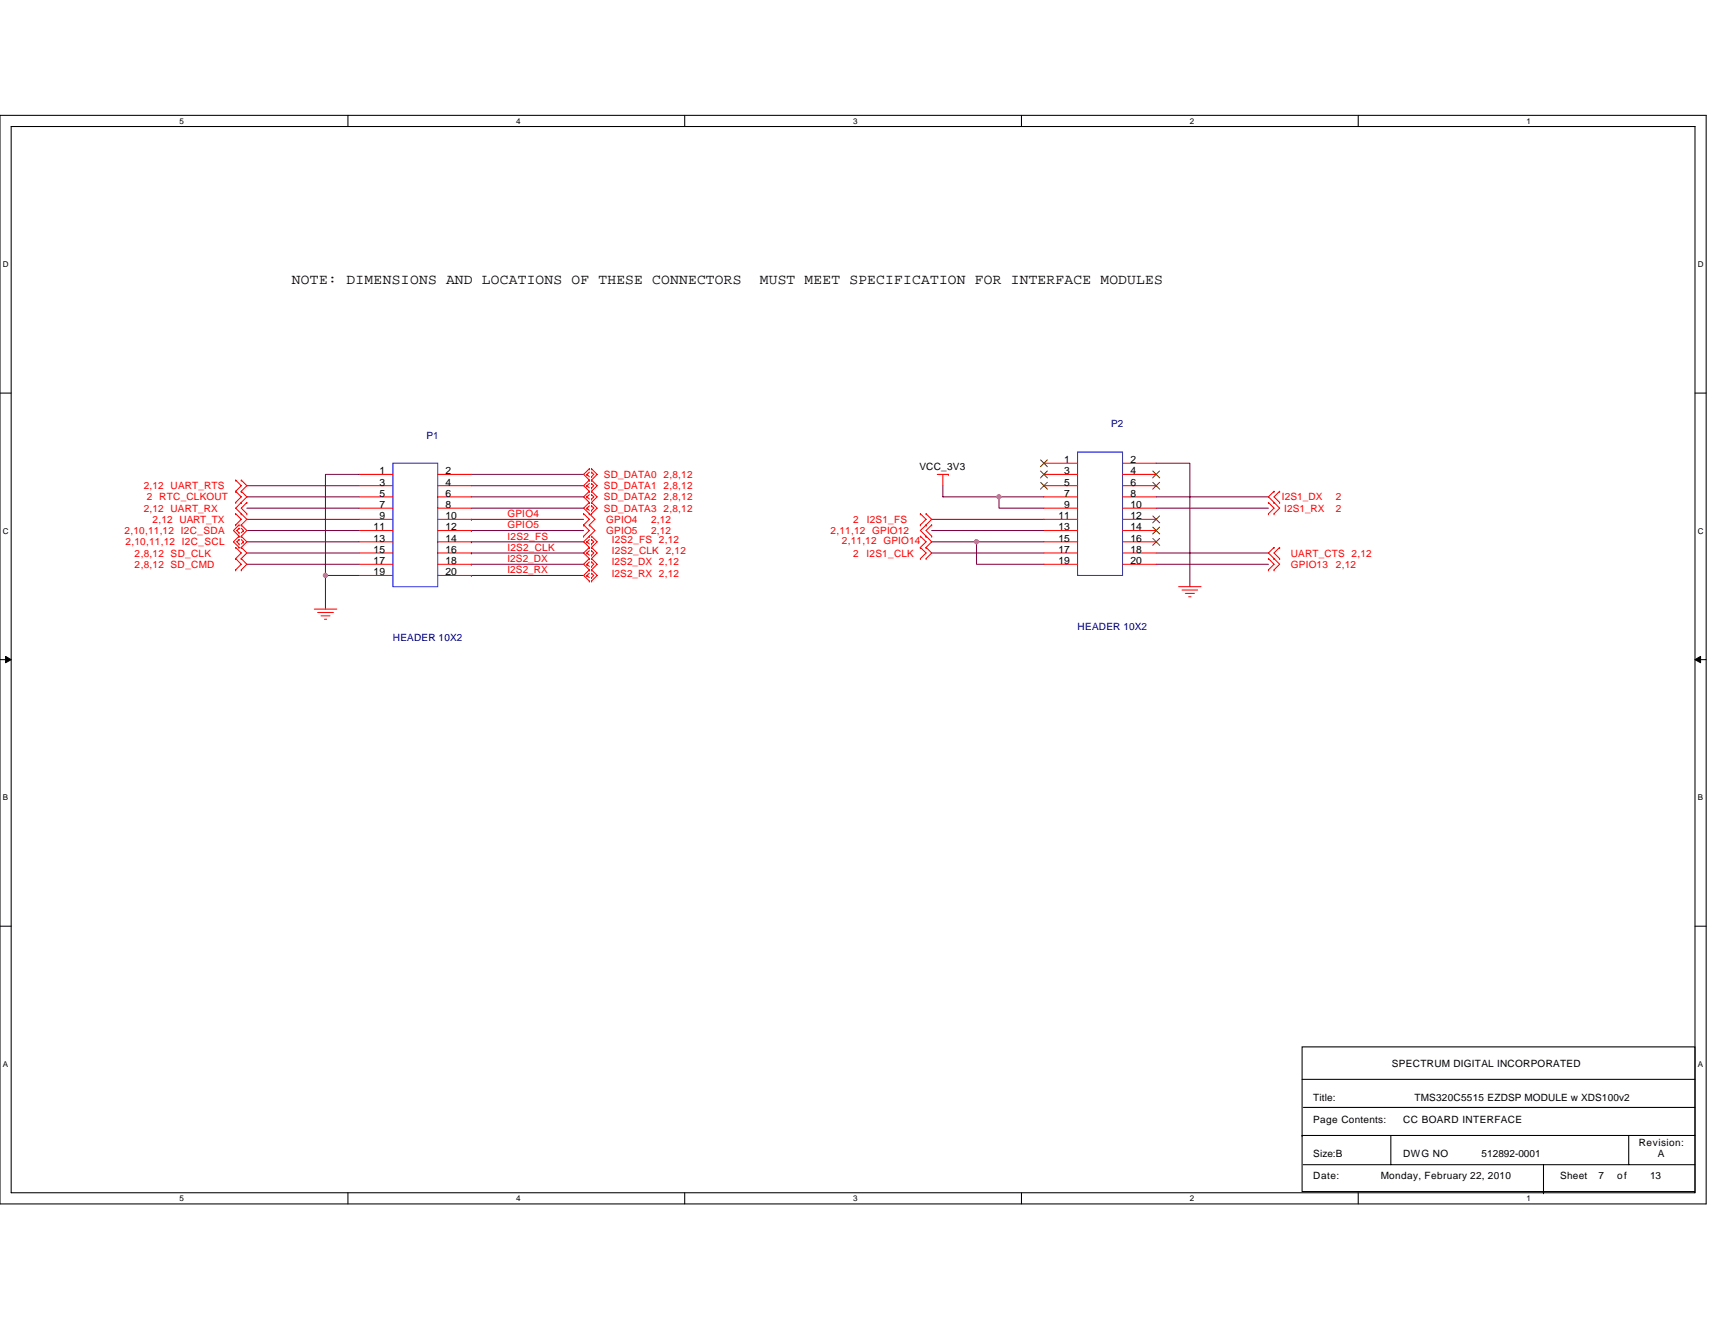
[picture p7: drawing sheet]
<svg xmlns="http://www.w3.org/2000/svg" width="279mm" height="216mm" viewBox="0 0 279 216" stroke-linecap="round" stroke-linejoin="round" font-family="sans-serif">
<path d="M0 18.8h278v177.4h-278zM1.8 20.6h274.3v173.8h-274.3z" fill="none" stroke="#000" stroke-width=".17"/>
<g fill="#fff">
<path d="M29.3 19h.7v1.4h-.7z"/>
<path d="M29.3 194.5h.7v1.5h-.7z"/>
</g>
<path d="M56.7 18.8v1.8M56.7 194.4v1.8" fill="none" stroke="#000" stroke-width=".17"/>
<g fill="#fff">
<path d="M84.1 19h.7v1.4h-.7z"/>
<path d="M84.1 194.5h.7v1.5h-.7z"/>
</g>
<path d="M111.5 18.8v1.8M111.5 194.4v1.8" fill="none" stroke="#000" stroke-width=".17"/>
<g fill="#fff">
<path d="M139 19h.7v1.4h-.7z"/>
<path d="M139 194.5h.7v1.5h-.7z"/>
</g>
<path d="M166.4 18.8v1.8M166.4 194.4v1.8" fill="none" stroke="#000" stroke-width=".17"/>
<g fill="#fff">
<path d="M193.8 19h.8v1.4h-.8z"/>
<path d="M193.8 194.5h.8v1.5h-.8z"/>
</g>
<path d="M221.3 18.8v1.8M221.3 194.4v1.8" fill="none" stroke="#000" stroke-width=".17"/>
<g fill="#fff">
<path d="M248.7 19h.7v1.4h-.7z"/>
<path d="M248.7 194.5h.7v1.5h-.7z"/>
<path d="M.5 42.3h.9v1.5h-.9z"/>
<path d="M276.6 42.3h1v1.5h-1z"/>
<path d="M.5 85.8h.9v1.4h-.9z"/>
<path d="M276.6 85.8h1v1.4h-1z"/>
</g>
<path d="M0 64.1h1.8M276.1 64.1h1.9" fill="none" stroke="#000" stroke-width=".17"/>
<g fill="#fff">
<path d="M.5 129.2h.8v1.5h-.8z"/>
<path d="M276.6 129.2h.9v1.5h-.9z"/>
</g>
<path d="M0 107.5h1.8M276.1 107.5h1.9" fill="none" stroke="#000" stroke-width=".17"/>
<path d="M.9 107l.9 .5-.9 .5zM276.1 107.5l1-.5v1z" fill="#000" stroke="#000" stroke-width=".16"/>
<g fill="#fff">
<path d="M.5 172.6h.8v1.5h-.8z"/>
<path d="M276.6 172.6h.9v1.5h-.9z"/>
</g>
<path d="M0 150.9h1.8M276.1 150.9h1.9M212.1 170.6h64v23.6h-64zM212.1 175.9h64M212.1 185h.1M212.1 185h64M212.3 189.8h63.8M212.3 180.4h63.8M226.6 185v4.8M251.5 194.4h.1M251.5 189.8v4.6M265.3 185v4.8" fill="none" stroke="#000" stroke-width=".17"/>
<g fill="none" stroke="#800040" stroke-width=".17">
<path d="M40.2 79.1h18.3M58.5 77.3h-5.5v16.5M76.8 79.1h18.3M76.8 77.3h18.3M153.6 79.1v1.9h9.2v1.8h7.3M188.4 75.5h5.4v20.1M40.2 86.4h18.3M40.2 88.3h18.3M40.2 82.8h18.3M40.2 84.6h18.3M40.2 90.1h18.3M40.2 91.9h18.3"/>
<path d="M40.2 81h18.3M53 93.8h5.5M53 93.8v5.5M76.8 84.6h.1M76.8 86.4h.1M76.8 82.8h18.3M76.8 81h18.3M76.8 90.1h.1M76.8 88.3h.1M76.8 93.8h.1M76.8 91.9h.1M76.8 84.6h18.3"/>
<path d="M76.8 86.4h18.3M76.8 90.1h18.3M76.8 88.3h18.3M76.8 93.8h18.3M76.8 91.9h18.3M151.8 86.4h18.3M151.8 90.1h18.3M151.8 84.6h18.3M151.8 88.3h7.3v3.6h11M159.1 88.3h11M162.8 81h7.3M188.4 91.9h18.3"/>
<path d="M188.4 82.8h18.3M188.4 81h18.3M188.4 90.1h18.3"/>
</g>
<g fill="none" stroke="#f00" stroke-width=".17">
<path d="M38.4 78.2h.1M38.4 78.2l.9 .9-.9 1M39.3 78.2h.1M39.3 78.2l.9 .9-.9 1M58.5 77.3h5.5M58.5 79.1h5.5M71.3 77.3h5.5M71.3 79.1h5.5M95.6 79.1h.1M95.6 77.3h.1M95.6 79.1l.4 .4M95.6 77.3l.4 .4"/>
<path d="M96 78.2h.1M96 76.4h.1M96 78.2l-.9 .9 .9 1M96 78.8l-.4 .3M96 76.4l-.9 .9 .9 .9M96 76.9l-.4 .4M96.4 78.2h.1M96.4 78.8h.1M96.4 79.5h.1M96.4 76.4h.1M96.4 76.9h.1M96.4 77.7h.1"/>
<path d="M96.4 78.2l.9 .9-.9 1M96.4 78.8l.3 .3-.3 .4M96.4 76.4l.9 .9-.9 .9M96.4 76.9l.3 .4-.3 .4M152.7 77.3h1.8M153.6 77.3v1.8M154.5 77.3h.1M170.1 77.3h5.5M170.1 79.1h5.5M170.1 75.5h5.5M182.9 77.3h5.5M182.9 79.1h5.5"/>
<path d="M182.9 75.5h5.5M38.4 80.1h.1M38.4 83.7h.1M38.4 85.5h.1M38.4 89.2h.1M38.4 91h.1M38.4 92.9h.1M38.4 81.9h.1M38.4 83.7l.9 .9-.9 .9M38.4 89.2l.9 .9-.9 .9M38.4 91l.9 .9-.9 1M38.4 80.1l.9 .9-.9 .9"/>
<path d="M38.9 85.5h.1M38.9 87.4h.1M38.9 86.1h.1M38.9 86.8h.1M38.9 89.2h.1M38.9 87.9h.1M38.9 88.6h.1M38.9 85.5l-.9 .9 .9 1M38.9 86.1l-.3 .3 .3 .4M38.9 87.4l-.9 .9 .9 .9M38.9 87.9l-.3 .4 .3 .3M39.3 85.5h.1"/>
<path d="M39.3 87.4h.1M39.3 89.2h.1M39.3 81.9h.1M39.3 83.7h.1M39.3 80.1h.1M39.3 91h.1M39.3 92.9h.1M39.3 85.5l.9 .9-.9 1M39.3 86.1l.4 .3M39.3 87.4l.9 .9-.9 .9M39.3 87.9l.4 .4M39.3 81.9l-.9 .9 1.8 1.8-.9 .9"/>
<path d="M39.3 89.2l.9 .9-.9 .9M39.3 91l.9 .9-.9 1M39.3 80.1l.9 .9-.9 .9M39.7 86.4h.1M39.7 88.3h.1M39.7 86.4l-.4 .4M39.7 88.3l-.4 .3M40.2 81.9h.1M40.2 83.7h.1M40.2 81.9l-.9 .9 .9 .9M51.2 99.3h3.7M51.8 99.8h2.5"/>
<path d="M58.5 81h5.5M58.5 82.8h5.5M58.5 84.6h5.5M58.5 86.4h5.5M58.5 88.3h5.5M58.5 90.1h5.5M58.5 91.9h5.5M58.5 93.8h5.5M71.3 81h5.5M71.3 82.8h5.5M71.3 84.6h5.5M71.3 86.4h5.5"/>
<path d="M71.3 88.3h5.5M71.3 90.1h5.5M71.3 91.9h5.5M71.3 93.8h5.5M95.1 83.7h.1M95.1 85.5h.1M95.1 87.4h.1M95.1 83.7l.9 .9-.9 .9M95.1 85.5l.9 .9-.9 1M95.6 82.8h.1M95.6 81h.1M95.6 91.9h.1"/>
<path d="M95.6 88.3h.1M95.6 90.1h.1M95.6 93.8h.1M95.6 82.8l.4 .4M95.6 81l.4 .3M95.6 91.9l.4 .4M95.6 88.3l.4 .3M95.6 90.1l.4 .4M95.6 93.8l.4 .3M96 83.7h.1M96 85.5h.1M96 87.4h.1"/>
<path d="M96 81.9h.1M96 80.1h.1M96 92.9h.1M96 91h.1M96 89.2h.1M96 94.7h.1M96 83.7l.9 .9-.9 .9M96 85.5l.9 .9-.9 1M96 81.9l-.9 .9 .9 .9M96 82.4l-.4 .4M96 80.1l-.9 .9 .9 .9M96 80.6l-.4 .4"/>
<path d="M96 91l-.9 .9 .9 1M96 91.6l-.4 .3M96 87.4l-.9 .9 .9 .9M96 87.9l-.4 .4M96 89.2l-.9 .9 .9 .9M96 89.7l-.4 .4M96 92.9l-.9 .9 .9 .9M96 93.4l-.4 .4M96.4 81.9h.1M96.4 83.7h.1M96.4 82.4h.1M96.4 83.2h.1"/>
<path d="M96.4 80.1h.1M96.4 80.6h.1M96.4 81.3h.1M96.4 92.9h.1M96.4 91h.1M96.4 92.3h.1M96.4 91.6h.1M96.4 89.2h.1M96.4 87.4h.1M96.4 88.6h.1M96.4 87.9h.1M96.4 90.5h.1"/>
<path d="M96.4 89.7h.1M96.4 94.7h.1M96.4 94.1h.1M96.4 93.4h.1M96.4 81.9l.9 .9-.9 .9M96.4 82.4l.3 .4-.3 .4M96.4 80.1l.9 .9-.9 .9M96.4 80.6l.3 .4-.3 .3M96.4 91l.9 .9-.9 1M96.4 91.6l.3 .3-.3 .4M96.4 87.4l.9 .9-.9 .9M96.4 87.9l.3 .4-.3 .3"/>
<path d="M96.4 89.2l.9 .9-.9 .9M96.4 89.7l.3 .4-.3 .4M96.4 92.9l.9 .9-.9 .9M96.4 93.4l.3 .4-.3 .3M149.9 89.2h.1M149.9 91h.1M149.9 83.7h.1M149.9 85.5h.1M149.9 87.4h.1M149.9 89.2l1 .9-1 .9M149.9 83.7l1 .9-1 .9M149.9 87.4l1 .9-1 .9"/>
<path d="M150.9 91h.1M150.9 89.2h.1M150.9 85.5h.1M150.9 83.7h.1M150.9 87.4h.1M150.9 89.2l.9 .9-.9 .9M150.9 83.7l.9 .9-.9 .9M150.9 85.5l-1 .9 1.9 1.9-.9 .9M151.8 85.5h.1M151.8 87.4h.1M151.8 85.5l-.9 .9 .9 1M170.1 81h5.5"/>
<path d="M170.1 82.8h5.5M170.1 84.6h5.5M170.1 86.4h5.5M170.1 88.3h5.5M170.1 90.1h5.5M170.1 91.9h5.5M182.9 81h5.5M182.9 82.8h5.5M182.9 84.6h5.5M182.9 86.4h5.5M182.9 88.3h5.5M182.9 90.1h5.5"/>
<path d="M182.9 91.9h5.5M192 95.6h3.7M192.6 96.1h2.5M193.1 96.7h1.5M193.7 97.2h.3M206.7 81.9h.1M206.7 83.7h.1M206.7 91h.1M206.7 92.9h.1M206.7 81.9l.9 .9-.9 .9M206.7 91l.9 .9-.9 1M207.6 81.9h.1"/>
<path d="M207.6 83.7h.1M207.6 80.1h.1M207.6 91h.1M207.6 89.2h.1M207.6 92.9h.1M207.6 81.9l.9 .9-.9 .9M207.6 80.1l-.9 .9 .9 .9M207.6 89.2l-.9 .9 .9 .9M207.6 91l.9 .9-.9 1M208.5 80.1h.1M208.5 81.9h.1M208.5 89.2h.1"/>
<path d="M208.5 91h.1M208.5 80.1l-.9 .9 .9 .9M208.5 89.2l-.9 .9 .9 .9M52.3 100.4h1.5M52.9 100.9h.3"/>
</g>
<path d="M64 75.5h7.3v20.1h-7.3zM175.6 73.7h7.3v20.1h-7.3z" fill="none" stroke="#00f" stroke-width=".17"/>
<g fill="none" stroke="#804000" stroke-width=".16">
<path d="M169.5 74.9l1.1 1.2M169.5 76.8l1.1 1.1M169.5 78.6l1.1 1.1M170.6 74.9l-1.1 1.2M170.6 76.8l-1.1 1.1M170.6 78.6l-1.1 1.1M187.8 76.8l1.1 1.1M187.8 78.6l1.1 1.1M188.9 76.8l-1.1 1.1M188.9 78.6l-1.1 1.1M187.8 84.1l1.1 1.1M187.8 85.9l1.1 1.1"/>
<path d="M187.8 87.7l1.1 1.2M188.9 84.1l-1.1 1.1M188.9 85.9l-1.1 1.1M188.9 87.7l-1.1 1.2"/>
</g>
<g fill="#f0f" stroke="#f0f" stroke-width=".17">
<circle cx="159.1" cy="88.3" r=".36"/>
<circle cx="53" cy="93.8" r=".35"/>
<circle cx="162.7" cy="80.9" r=".35"/>
</g>
<g font-size="2.4">
<text x="47.5" y="46.2">NOTE: DIMENSIONS AND LOCATIONS OF THESE CONNECTORS</text>
<text x="123.8" y="46.2">MUST MEET SPECIFICATION FOR INTERFACE MODULES</text>
</g>
<g font-size="1.7">
<text x="61.8" y="77.3">1</text>
<text x="72.6" y="77.3">2</text>
<text x="173.4" y="75.5">1</text>
<text x="173.4" y="77.3">3</text>
<text x="184.1" y="75.5">2</text>
<text x="184.1" y="77.3">4</text>
<text x="61.8" y="79.1">3</text>
<text x="61.8" y="80.9">5</text>
<text x="61.8" y="82.8">7</text>
<text x="72.6" y="79.1">4</text>
<text x="72.6" y="80.9">6</text>
<text x="72.6" y="82.8">8</text>
<text x="173.4" y="79.1">5</text>
<text x="173.4" y="80.9">7</text>
<text x="173.4" y="82.8">9</text>
<text x="184.1" y="79.1">6</text>
<text x="184.1" y="80.9">8</text>
<text x="184.1" y="82.8">10</text>
<text x="60.9" y="86.4">11</text>
<text x="60.9" y="88.3">13</text>
<text x="61.8" y="84.6">9</text>
<text x="72.6" y="84.6">10</text>
<text x="72.6" y="86.4">12</text>
<text x="72.6" y="88.3">14</text>
<text x="172.4" y="84.6">11</text>
<text x="172.4" y="86.4">13</text>
<text x="172.4" y="88.3">15</text>
<text x="184.1" y="84.6">12</text>
<text x="184.1" y="86.4">14</text>
<text x="184.1" y="88.3">16</text>
<text x="60.9" y="90.1">15</text>
<text x="60.9" y="91.9">17</text>
<text x="60.9" y="93.7">19</text>
<text x="72.6" y="90.1">16</text>
<text x="72.6" y="91.9">18</text>
<text x="72.6" y="93.7">20</text>
<text x="172.4" y="90.1">17</text>
<text x="172.4" y="91.9">19</text>
<text x="184.1" y="90.1">18</text>
<text x="184.1" y="91.9">20</text>
</g>
<g font-size="1.6" fill="#000080">
<text x="69.5" y="71.5">P1</text>
<text x="181" y="69.6">P2</text>
<text x="64" y="104.4">HEADER 10X2</text>
<text x="175.6" y="102.6">HEADER 10X2</text>
</g>
<g font-size="1.6" fill="#f00">
<text x="98.4" y="77.9">SD_DATA0 2,8,12</text>
<text x="23.4" y="83.4">2,12 UART_RX</text>
<text x="23.4" y="79.7">2,12 UART_RTS</text>
<text x="23.9" y="81.5">2 RTC_CLKOUT</text>
<text x="98.4" y="83.4">SD_DATA3 2,8,12</text>
<text x="98.4" y="81.5">SD_DATA2 2,8,12</text>
<text x="98.4" y="79.7">SD_DATA1 2,8,12</text>
<text x="208.8" y="81.5">I2S1_DX</text>
<text x="209.2" y="83.4">I2S1_RX</text>
<text x="217.6" y="83.4">2</text>
<text x="217.6" y="81.5">2</text>
<text x="20.3" y="87">2,10,11,12 I2C_SDA</text>
<text x="20.5" y="88.9">2,10,11,12 I2C_SCL</text>
<text x="24.9" y="85.2">2,12 UART_TX</text>
<text x="82.7" y="84.3">GPIO4</text>
<text x="82.7" y="86.1">GPIO5</text>
<text x="82.7" y="89.7">I2S2_CLK</text>
<text x="82.7" y="87.9">I2S2_FS</text>
<text x="98.7" y="85.2">GPIO4</text>
<text x="98.7" y="87">GPIO5</text>
<text x="99.7" y="88.5">I2S2_FS 2,12</text>
<text x="106.1" y="85.2">2,12</text>
<text x="106.1" y="87">2,12</text>
<text x="135.3" y="87">2,11,12 GPIO12</text>
<text x="137.2" y="88.7">2,11,12 GPIO14</text>
<text x="139" y="85.2">2</text>
<text x="141.2" y="85.2">I2S1_FS</text>
<text x="21.9" y="90.7">2,8,12 SD_CLK</text>
<text x="21.9" y="92.5">2,8,12 SD_CMD</text>
<text x="82.7" y="93.4">I2S2_RX</text>
<text x="82.7" y="91.6">I2S2_DX</text>
<text x="99.7" y="92.1">I2S2_DX 2,12</text>
<text x="99.7" y="90.3">I2S2_CLK 2,12</text>
<text x="99.7" y="94">I2S2_RX 2,12</text>
<text x="139" y="90.7">2</text>
<text x="141.2" y="90.7">I2S1_CLK</text>
<text x="210.3" y="90.7">UART_CTS 2,12</text>
<text x="210.3" y="92.5">GPIO13</text>
<text x="217.6" y="92.5">2,12</text>
</g>
<g font-size="1.6">
<text x="149.8" y="76.6">VCC_3V3</text>
<text x="226.8" y="173.9">SPECTRUM DIGITAL INCORPORATED</text>
<text x="214" y="179.4">Title:</text>
<text x="230.4" y="179.4">TMS320C5515 EZDSP MODULE w XDS100v2</text>
<text x="214" y="183">Page Contents:</text>
<text x="228.6" y="183">CC BOARD INTERFACE</text>
<text x="214" y="188.5">Size:B</text>
<text x="228.6" y="188.5">DWG NO</text>
<text x="241.4" y="188.5">512892-0001</text>
<text x="267" y="186.7">Revision:</text>
<text x="270.1" y="188.5">A</text>
<text x="214" y="192.2">Date:</text>
<text x="224.9" y="192.2">Monday, February 22, 2010</text>
<text x="254.2" y="192.2">Sheet</text>
<text x="260.4" y="192.2">7</text>
<text x="263.5" y="192.2">of</text>
<text x="268.8" y="192.2">13</text>
</g>
<g font-size="1.3">
<text x="29.3" y="20.2">5</text>
<text x="84.1" y="20.2">4</text>
<text x="139" y="20.2">3</text>
<text x="193.8" y="20.2">2</text>
<text x="248.7" y="20.2">1</text>
<text x=".5" y="43.5">D</text>
<text x="276.6" y="43.5">D</text>
<text x=".5" y="87">C</text>
<text x="276.6" y="87">C</text>
<text x=".5" y="130.4">B</text>
<text x="276.6" y="130.4">B</text>
<text x=".5" y="173.8">A</text>
<text x="276.6" y="173.8">A</text>
<text x="29.3" y="195.7">5</text>
<text x="84.1" y="195.7">4</text>
<text x="139" y="195.7">3</text>
<text x="193.8" y="195.7">2</text>
<text x="248.7" y="195.7">1</text>
</g>
</svg>
